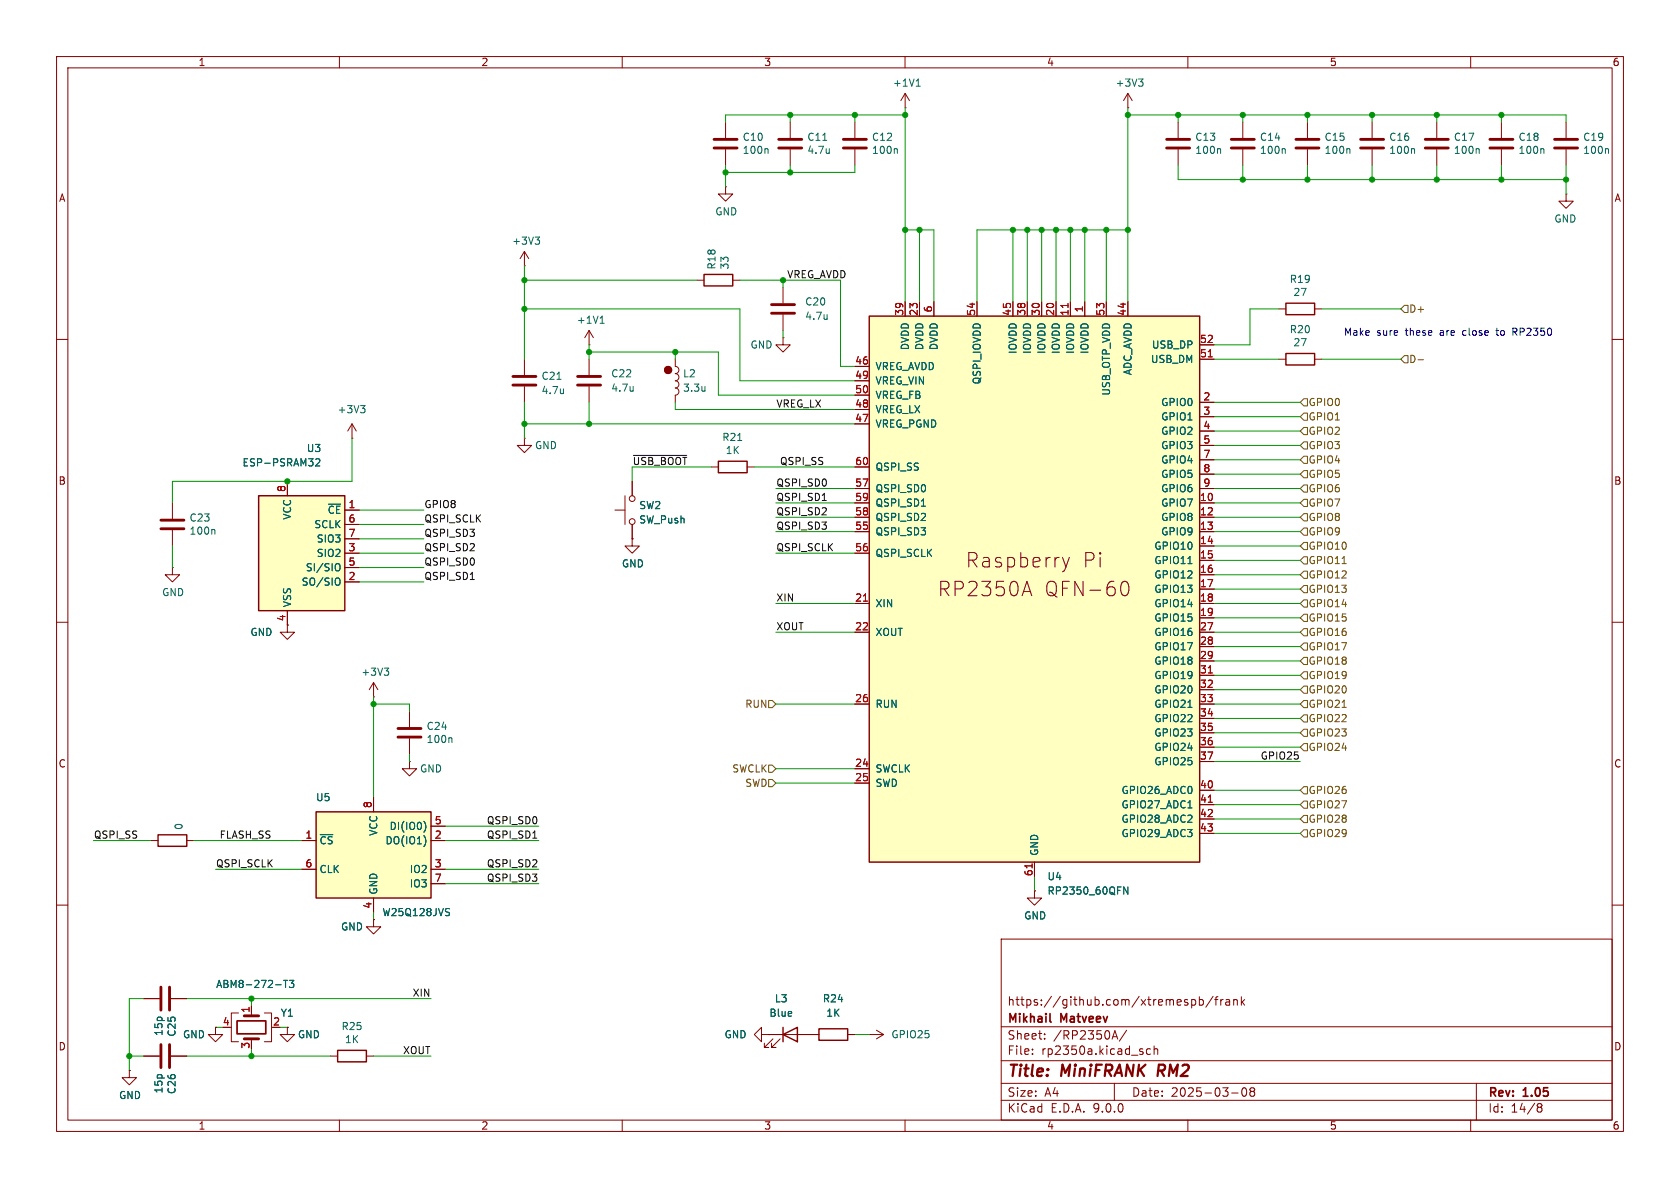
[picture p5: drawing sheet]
<svg xmlns="http://www.w3.org/2000/svg" width="297mm" height="210mm" viewBox="0 0 297 210" stroke-linecap="round" stroke-linejoin="round" font-family="sans-serif">
<g fill="none" stroke="#840000" stroke-width=".18">
<path d="M10 10h277v190h-277zM12 12h273v186h-273zM60 10v2M110 10v2M160 10v2M210 10v2M260 10v2M219.7 21.6v2.8M219.7 26.4v2.8M242.6 21.6v2.8M242.6 26.4v2.8M226.1 54.6h1.2"/>
<path d="M232.4 54.6h1.3M10 60h2M285 60h2M108.7 90.2h1.8M110.5 87.6v5.1M111.8 85.1v2.5M111.8 92.7v2.6M10 110h2M30.5 100.3v1.3h1.2l-1.2 1.3-1.3-1.3h1.3M30.5 100.3h.1M285 110h2M182.9 157.5v1.3h1.2l-1.2 1.2-1.3-1.2h1.3"/>
<path d="M182.9 157.5h.1M10 160h2M177 166h108v32h-108zM210.7 176.8l.4-.1 .3 .3v.4l-.2 .2h-.5M212 176.8l.5-.1 .2 .3v.4l-.1 .2h-.6M212 176.2v1.5M214.5 176.1l-1.3 2M214.7 176.7h.6M215.3 176.2l-.3 .2v1.3M215.8 176.7v1M216.2 176.7l-.2 .1-.2 .2M216.7 176.8h.6l.1 .9"/>
<path d="M217.4 177.1h-.5a.29 .29 0 0 0-.2 .3 .29 .29 0 0 0 .2 .3l.5-.1M218.1 176.8l.2-.1 .4 .1v.9M218.1 176.7v1M219.5 176.2v1.5M219.6 177.1l.4 .6M220 176.7l-.5 .6M285 160h2M60 198v2M110 198v2M134.6 182.9v-1.3l-1.3 1.3 1.3 1.3v-1.3h1.3M135.9 182.9h.1M135.9 182.9h8.9"/>
<path d="M136.7 183.6l-1.6 1.6h.8h-.8v-.8M137.9 183.6l-1.5 1.6h.8h-.8v-.8M149.9 182.9h1.2M153.7 182.9h.1M153.7 182.9h2.5M154.9 182.1l1.3 .8M156.2 182.9l-1.3 .7M160 198v2M177 194.5h108M177 191.5h108M177 187.5h108M177 181.5h108"/>
<path d="M182.5 186.3v.1M182.5 185.5v.1M184.7 183.6v.1M184.7 182.8v.1M196.6 183.7l.5-1.5 .5 1.5M196.7 183.3h.8M197 191.5v3M199.2 182.1l-1.3 2M203.4 185.5l-.4-.1-.3 .3v.4l.1 .2h.6M204 185.5l.2-.1 .4 .1 .1 .9M204 184.9v1.5M210 198v2"/>
<path d="M217.7 193.2h1.2M219.7 192.4l.2-.1a.81 .81 0 0 1 .6 .6 .81 .81 0 0 1-.3 .8l-.2 .1a.81 .81 0 0 1-.3-1.4zM221.2 192.9l-.2-.2 .2-.4 .5 .1 .1 .2-.3 .3M221.2 192.9l-.2 .3v.5l.2 .1 .5-.1 .1-.2-.1-.4-.2-.2M221.2 192.9h.3M260 198v2M261 191.5v6.5M271.7 195.5l.3 .2M271.7 195.4l.3-.3 .5 .1 .1 .3-.3 .2M272 195.7h.3M272 195.7l-.3 .3M272.3 195.7l.3 .3-.1 .5-.5 .1-.3-.3"/>
<circle cx="111.8" cy="92.2" r=".51"/>
<circle cx="111.8" cy="88.1" r=".51"/>
</g>
<path d="M204.9 188.2l-.3 2" fill="none" stroke="#840000" stroke-width=".4"/>
<path d="M185.6 180.5l.2 .2" fill="none" stroke="#840000" stroke-width=".3"/>
<circle cx="118.1" cy="65.4" r=".63" fill="#840000" stroke="#840000" stroke-width=".18"/>
<path d="M227.3 53.6h5.1v2h-5.1zM138.4 182.9l2.6-1.3v2.6zM138.4 181.6v2.6M144.8 181.9h5.1v2h-5.1z" fill="none" stroke="#840000" stroke-width=".25"/>
<path d="M217.7 24.6h4M217.7 26.2h4M240.5 24.6h4.1M240.5 26.2h4.1" fill="none" stroke="#840000" stroke-width=".51"/>
<path d="M227 26.3l.2 .2v.6M249.9 26.3l.2 .2v.6" fill="none" stroke="#006464" stroke-width=".18"/>
<path d="M55.9 143.5h20.3v15.3h-20.3z" fill="#ffffc2"/>
<path d="M27.9 147.6h5.1v2h-5.1zM55.9 143.5h20.3v15.3h-20.3zM59.7 185.7h5.1v2h-5.1z" fill="none" stroke="#840000" stroke-width=".25"/>
<g fill="none" stroke="#840000" stroke-width=".18">
<path d="M160 19.1h.1M160 16.5l-.7 1.3M160 16.5l.8 1.3M160 16.5v2.6M199.4 19.1h.1M199.4 16.5l-.8 1.3M199.4 16.5l.8 1.3M199.4 16.5v2.6M128.3 33v1.3h1.2l-1.2 1.3-1.3-1.3h1.3M128.3 33h.1M128.3 21.6v2.8M128.3 26.4v2.8"/>
<path d="M139.7 21.6v2.8M139.7 26.4v2.8M151.1 21.6v2.8M151.1 26.4v2.8M208.3 21.6v2.8M208.3 26.4v2.8M104.1 58.4v2.6M104.1 58.4l-.7 1.3M104.1 58.4l.8 1.3M138.4 59.7v1.3h1.3l-1.3 1.2-1.2-1.2h1.2M138.4 59.7h.1M138.4 50.8v2.8"/>
<path d="M138.4 55.6v2.8M92.7 77.5v1.2h-1.3l1.3 1.3 1.3-1.3h-1.3M92.7 77.5h.1M92.7 63.5v2.8M92.7 68.3v2.8M104.1 61h.1M104.1 63.5v2.8M104.1 68.3v2.8M119.4 63.5v1.3a.64 .64 0 0 1 .6 .6 .64 .64 0 0 1-.6 .6 .64 .64 0 0 1 .6 .7 .64 .64 0 0 1-.6 .6 .64 .64 0 0 1 .6 .7 .64 .64 0 0 1-.6 .6 .64 .64 0 0 1 .6 .6 .64 .64 0 0 1-.6 .7M119.4 69.9v1.2M26.7 148.6h1.2M33 148.6h1.3"/>
<path d="M53.3 148.6h2.6M53.3 153.7h2.6M66 141v2.5M66 158.8v2.5M76.2 148.6h2.5M76.2 153.7h2.5M76.2 146.1h2.5M76.2 156.2h2.5M25.4 176.5h2.8M30.2 176.5h2.8M42.2 179.1h-1.3v5.1h1.3M44.4 177.8v1.3"/>
<path d="M46.7 179.1h1.3v5.1h-1.3M66 162.6v1.2h1.3l-1.3 1.3-1.2-1.3h1.2M66 162.6h.1M22.9 189.2v1.3h1.2l-1.2 1.3-1.3-1.3h1.3M22.9 189.2h.1M25.4 186.7h2.8M30.2 186.7h2.8M38.1 181.6v1.3h1.3l-1.3 1.3-1.3-1.3h1.3M38.1 181.6h.1M40.6 181.6h.3M44.4 183.6v.6M50.8 181.6v1.3h1.3l-1.3 1.3-1.3-1.3h1.3"/>
<path d="M50.8 181.6h.1M58.4 186.7h1.3M64.8 186.7h1.2"/>
</g>
<g fill="none" stroke="#006464" stroke-width=".18">
<path d="M162 15.2h.7M162.1 14.3l.2-.3v1.2M201.3 14h.8l-.5 .4M201.8 14.4l.3 .3v.3l-.3 .2M135.6 26.3l.2 .2v.6M145.5 24.8h.7M146.6 26.3v.8M146.6 27l-.1 .1M158.5 26.3l.1 .2v.6M215.6 26.3l.2 .2v.6M106.1 57.1h.7M106.2 56.2l.3-.3v1.2"/>
<path d="M146.2 55.6v.9M146.2 56.3v.1M98.5 67.1h.7M99.6 68.7v.9M99.6 69.5h.1M111.9 68.3v.9M111.9 69v.1M124.6 68.3v.9M124.6 69v.1M75 145.2a1.49 1.49 0 0 1 0 1.9M75.2 148.3v.8M48.7 174.1h1"/>
<path d="M50.1 173.3h.8M50.5 173.3v1.3M51.2 173.3h.7l-.4 .5 .4 .1v.5l-.2 .2-.5-.2M79 160.6l.5 .1M79.2 161.3l.3 .2-.3 .4"/>
</g>
<g fill="none" stroke="#840000" stroke-width=".51">
<path d="M126.2 24.6h4.1M126.2 26.2h4.1M137.7 24.6h4M137.7 26.2h4M149.1 24.6h4.1M149.1 26.2h4.1M206.2 24.6h4.1M206.2 26.2h4.1M136.4 53.8h4.1M136.4 55.4h4.1M90.7 66.5h4M90.7 68.1h4"/>
<path d="M102.1 66.5h4.1M102.1 68.1h4.1M28.4 174.5v4.1M30 174.5v4.1M43.2 179.6h2.5M28.4 184.7v4M30 184.7v4M43.2 183.6h2.5"/>
</g>
<path d="M41.9 180.5h5.1v2.3h-5.1z" fill="none" stroke="#840000" stroke-width=".3"/>
<path d="M153.7 55.9h58.4v96.5h-58.4z" fill="#ffffc2"/>
<path d="M124.5 48.5h5v2h-5zM153.7 55.9h58.4v96.5h-58.4zM127 81.5h5.1v2.1h-5.1z" fill="none" stroke="#840000" stroke-width=".25"/>
<g fill="none" stroke="#840000" stroke-width=".18">
<path d="M265.4 21.6v2.8M265.4 26.4v2.8M276.9 21.6v2.8M276.9 26.4v2.8M92.7 47h.1M92.7 44.5l-.8 1.2M92.7 44.5l.8 1.2M92.7 44.5v2.5M123.2 49.5h1.3M129.5 49.5h1.3M160 53.3v2.6M162.6 53.3v2.6"/>
<path d="M165.1 53.3v2.6M172.7 53.3v2.6M179.1 53.3v2.6M181.6 53.3v2.6M184.1 53.3v2.6M186.7 53.3v2.6M189.2 53.3v2.6M191.8 53.3v2.6M195.6 53.3v2.6M199.4 53.3v2.6M151.1 64.8h2.6M151.1 67.3h2.6"/>
<path d="M151.1 69.9h2.6M151.1 72.4h2.6M151.1 74.9h2.6M212.1 61h2.5M212.1 63.5h2.5M212.1 71.1h2.5M212.1 73.7h2.5M212.1 76.2h2.5M212.1 78.7h2.5M125.7 82.6h1.3M132.1 82.6h1.2M151.1 82.6h2.6"/>
<path d="M151.1 86.4h2.6M151.1 88.9h2.6M151.1 91.4h2.6M151.1 94h2.6M151.1 97.8h2.6M187.8 98.5l.6 1.7M189 98.5l-.6 1.7M212.1 86.4h2.5M212.1 88.9h2.5M212.1 91.4h2.5M212.1 94h2.5M212.1 81.3h2.5"/>
<path d="M212.1 83.8h2.5M212.1 96.5h2.5M212.1 99.1h2.5M151.1 106.7h2.6M151.1 111.8h2.6M180.9 104.6h1.3M181.5 102.8l.9 2.5M188.4 100.2l-.2 .6M198.1 103.7a.93 .93 0 0 1 .6-.9 .65 .65 0 0 1 .8 .5 1.49 1.49 0 0 1-.5 2 .65 .65 0 0 1-.8-.5l-.1-.5M212.1 106.7h2.5M212.1 111.8h2.5M212.1 101.6h2.5"/>
<path d="M212.1 104.1h2.5M212.1 109.2h2.5M212.1 114.3h2.5M212.1 116.8h2.5M212.1 119.4h2.5M151.1 124.5h2.6M151.1 135.9h2.6M151.1 138.4h2.6M212.1 124.5h2.5M212.1 121.9h2.5M212.1 127h2.5M212.1 129.5h2.5"/>
<path d="M212.1 132.1h2.5M212.1 134.6h2.5M212.1 139.7h2.5M182.9 152.4v2.5M212.1 142.2h2.5M212.1 144.8h2.5M212.1 147.3h2.5"/>
</g>
<path d="M272.8 26.3l.1 .2v.6M284.2 26.3l.2 .2v.6M94.6 41.9h.8l-.4 .5M95.1 42.4l.3 .2v.3l-.3 .3M130.4 77.9h.7M162.9 89.5h.7M210 99.6h.7M210 125h.7M199.4 156.8v1.3l-.7-1.3v1.3M210 142.8h.7" fill="none" stroke="#006464" stroke-width=".18"/>
<path d="M188.8 53.6v.8M213.6 63.1h.7M152.6 106.3h.8M213.6 119h.7M182.5 152.7v.7M213.6 141.8h.7" fill="none" stroke="#a90000" stroke-width=".18"/>
<path d="M263.4 24.6h4.1M263.4 26.2h4.1M274.8 24.6h4.1M274.8 26.2h4.1" fill="none" stroke="#840000" stroke-width=".51"/>
<path d="M45.7 87.6h15.3v20.4h-15.3z" fill="#ffffc2"/>
<path d="M227.3 62.5h5.1v2h-5.1zM45.7 87.6h15.3v20.4h-15.3z" fill="none" stroke="#840000" stroke-width=".25"/>
<g fill="none" stroke="#840000" stroke-width=".18">
<path d="M231.1 21.6v2.8M231.1 26.4v2.8M254 21.6v2.8M254 26.4v2.8M276.9 34.3v1.3h-1.3l1.3 1.2 1.2-1.2h-1.2M276.9 34.3h.1M160 53.3v2.6M162.6 53.3v2.6M165.1 53.3v2.6M172.7 53.3v2.6M179.1 53.3v2.6M181.6 53.3v2.6"/>
<path d="M184.1 53.3v2.6M186.7 53.3v2.6M189.2 53.3v2.6M191.8 53.3v2.6M195.6 53.3v2.6M199.4 53.3v2.6M62.2 77.5h.1M62.2 74.9l-.7 1.3M62.2 74.9l.8 1.3M62.2 74.9v2.6M151.1 64.8h2.6M151.1 67.3h2.6"/>
<path d="M151.1 69.9h2.6M151.1 72.4h2.6M151.1 74.9h2.6M212.1 63.5h2.5M212.1 61h2.5M212.1 71.1h2.5M212.1 73.7h2.5M212.1 76.2h2.5M212.1 78.7h2.5M226.1 63.5h1.2M232.4 63.5h1.3M30.5 88.9v2.8"/>
<path d="M30.5 93.7v2.8M50.8 85.1v2.5M61 90.2h2.5M61 92.7h2.5M61 95.3h2.5M61 97.8h2.5M111.8 95.3v1.2h1.2l-1.2 1.3-1.3-1.3h1.3M111.8 95.3h.1M111.8 85.1v2.5M111.8 92.7v2.6M151.1 97.8h2.6M151.1 82.6h2.6"/>
<path d="M151.1 86.4h2.6M151.1 88.9h2.6M151.1 91.4h2.6M151.1 94h2.6M212.1 86.4h2.5M212.1 88.9h2.5M212.1 91.4h2.5M212.1 94h2.5M212.1 81.3h2.5M212.1 83.8h2.5M212.1 96.5h2.5M212.1 99.1h2.5"/>
<path d="M50.8 108v3.8h1.3l-1.3 1.2-1.3-1.2h1.3M61 100.3h2.5M61 102.9h2.5M151.1 106.7h2.6M151.1 111.8h2.6M212.1 106.7h2.5M212.1 111.8h2.5M212.1 101.6h2.5M212.1 104.1h2.5M212.1 109.2h2.5M212.1 114.3h2.5M212.1 116.8h2.5"/>
<path d="M212.1 119.4h2.5M66 123.2h.1M66 120.7l-.7 1.2M66 120.7l.8 1.2M66 120.7v2.5M72.4 134.6v1.3h1.3l-1.3 1.3-1.3-1.3h1.3M72.4 134.6h.1M72.4 125.7v2.8M72.4 130.6v2.8M151.1 124.5h2.6M151.1 135.9h2.6M151.1 138.4h2.6"/>
<path d="M212.1 124.5h2.5M212.1 121.9h2.5M212.1 127h2.5M212.1 129.5h2.5M212.1 132.1h2.5M212.1 134.6h2.5M212.1 139.7h2.5M53.3 148.6h2.6M53.3 153.7h2.6M66 141v2.5M66 158.8v2.5M76.2 148.6h2.5"/>
<path d="M76.2 153.7h2.5M76.2 146.1h2.5M76.2 156.2h2.5M182.9 157.5h.1M182.9 152.4v2.5M212.1 142.2h2.5M212.1 144.8h2.5M212.1 147.3h2.5M25.4 176.5h2.8M30.2 176.5h2.8M44.4 177.8v1.3M66 162.6h.1"/>
<path d="M22.9 189.2h.1M25.4 186.7h2.8M30.2 186.7h2.8M38.1 181.6h.1M50.8 181.6h.1M135.9 182.9h.1M135.9 182.9h2.5M141 182.9h3.8M149.9 182.9h1.2"/>
<circle cx="118.1" cy="65.4" r=".63"/>
</g>
<g fill="none" stroke="#006464" stroke-width=".18">
<path d="M238.5 26.3l.1 .2v.6M261.3 26.3l.2 .2v.6M63.7 71.7h.8l-.4 .5M64.3 72.2l.2 .2v.3l-.2 .3M37.8 93.6l.2 .2v.6M55.8 81.2l.5-.1 .2 .4-.7 .9h.7M59.6 99.6a.43 .43 0 0 1 .5 .5v.4a.43 .43 0 0 1-.5 .4M162.9 89.5h.7M210 99.6h.7M59.8 102.2h.1a.81 .81 0 0 1-.1 1.2M67.9 118.1h.8l-.4 .5M68.5 118.6l.2 .2v.3l-.2 .3"/>
<path d="M79.7 130.4l.2 .2v.7M210 125h.7M75 145.2a1.49 1.49 0 0 1 0 1.9M75.2 148.3v.8M199.4 156.8v1.3l-.7-1.3v1.3M210 142.8h.7M48.7 174.1h1M50.1 173.3h.8M50.5 173.3v1.3M51.2 173.3h.7l-.4 .5 .4 .1v.5l-.2 .2-.5-.2M79 160.6l.5 .1M79.2 161.3l.3 .2-.3 .4"/>
</g>
<path d="M229.1 24.6h4.1M229.1 26.2h4.1M252 24.6h4M252 26.2h4M28.4 91.9h4.1M28.4 93.5h4.1M70.4 128.8h4M70.4 130.3h4" fill="none" stroke="#840000" stroke-width=".51"/>
<g fill="none" stroke="#725600" stroke-width=".18">
<path d="M248.3 54h.6v1.2h-.6l-.7-.6zM229.9 71.1l.6-.6h.6v1.3h-.6zM229.9 73.7l.6-.7h.6v1.3h-.6zM230.5 78.1h.6v1.3h-.6l-.6-.7zM230.5 75.6h.6v1.2h-.6l-.6-.6zM248.3 62.9h.6v1.2h-.6l-.7-.6zM250.7 63.6h1M229.9 86.4l.6-.7h.6v1.3h-.6zM229.9 96.5l.6-.6h.6v1.3h-.6zM229.9 94l.6-.7h.6v1.3h-.6zM229.9 81.3l.6-.7h.6v1.3h-.6zM230.5 90.8h.6v1.3h-.6l-.6-.7z"/>
<path d="M230.5 88.3h.6v1.2h-.6l-.6-.6zM230.5 83.2h.6v1.3h-.6l-.6-.7zM230.5 98.4h.6v1.3h-.6l-.6-.6zM237.3 99.6h.7M229.9 116.8l.6-.6h.6v1.3h-.6zM229.9 109.2l.6-.6h.6v1.3h-.6zM229.9 104.1l.6-.6h.6v1.3h-.6zM230.5 111.1h.6v1.3h-.6l-.6-.6zM230.5 113.7h.6v1.2h-.6l-.6-.6zM230.5 106h.6v1.3h-.6l-.6-.6zM230.5 101h.6v1.2h-.6l-.6-.6zM230.5 118.7h.6v1.3h-.6l-.6-.6z"/>
<path d="M135.9 137.8h.6l.7 .6-.7 .7h-.6zM135.9 123.8h.6l.7 .7-.7 .6h-.6zM135.9 135.3h.6l.7 .6-.7 .6h-.6zM229.9 139.7l.6-.6h.6v1.2h-.6zM229.9 127l.6-.6h.6v1.2h-.6zM229.9 129.5l.6-.6h.6v1.3h-.6zM230.5 121.3h.6v1.3h-.6l-.6-.7zM230.5 131.4h.6v1.3h-.6l-.6-.6zM230.5 123.8h.6v1.3h-.6l-.6-.6zM237.3 125h.7M230.5 144.1h.6v1.3h-.6l-.6-.6zM230.5 146.7h.6v1.3h-.6l-.6-.7z"/>
<path d="M230.5 141.6h.6v1.3h-.6l-.6-.7z"/>
</g>
<path d="M112 80.5h9.4M145.4 88.5h.7M83.1 102.4h.8M94.2 148.2h.7" fill="none" stroke="#0f0f0f" stroke-width=".18"/>
<g fill="none" stroke="#009600" stroke-width=".18">
<path d="M160 19.1v34.2M199.4 19.1v34.2M128.3 29.2v3.8M139.7 20.3v1.3M139.7 29.2v1.3M151.1 20.3v1.3M151.1 29.2v1.3h-22.8M160 20.3h-31.7v1.3M199.4 20.3h77.5v1.3M208.3 29.2v2.6h68.6M208.3 20.3v1.3M219.7 20.3v1.3"/>
<path d="M219.7 29.2v2.6M231.1 20.3v1.3M231.1 29.2v2.6M242.6 20.3v1.3M242.6 29.2v2.6M254 20.3v1.3M254 29.2v2.6M265.4 20.3v1.3M265.4 29.2v2.6M276.9 29.2v5.1M92.7 47v16.5M92.7 54.6h38.1v12.7h20.3"/>
<path d="M92.7 49.5h30.5M130.8 49.5h17.8v15.3h2.5M138.4 49.5v1.3M138.4 58.4v1.3M160 40.6h5.1v12.7M162.6 40.6v12.7M179.1 40.6v12.7M181.6 40.6v12.7M184.1 40.6v12.7M186.7 40.6v12.7M189.2 40.6v12.7M191.8 40.6v12.7"/>
<path d="M195.6 40.6v12.7M199.4 40.6h-26.7v12.7M226.1 54.6h-5.1v6.4h-6.4M233.7 54.6h13.9M62.2 77.5v7.6h-31.7v3.8M92.7 71.1v6.4M92.7 74.9h58.4M104.1 62.2h22.9v7.7h24.1M104.1 61v2.5M104.1 71.1v3.8M119.4 62.2v1.3M119.4 71.1v1.3h31.7"/>
<path d="M214.6 78.7h15.3M214.6 73.7h15.3M214.6 76.2h15.3M214.6 71.1h15.3M214.6 63.5h11.5M233.7 63.5h13.9M30.5 96.5v3.8M63.5 97.8h11.4M63.5 92.7h11.4M63.5 95.3h11.4M63.5 90.2h11.4M125.7 82.6h-13.9v2.5"/>
<path d="M133.3 82.6h17.8M137.2 91.4h13.9M137.2 97.8h13.9M137.2 88.9h13.9M137.2 86.4h13.9M137.2 94h13.9M214.6 91.4h15.3M214.6 96.5h15.3M214.6 99.1h15.3M214.6 81.3h15.3M214.6 83.8h15.3M214.6 88.9h15.3"/>
<path d="M214.6 86.4h15.3M214.6 94h15.3M63.5 102.9h11.4M63.5 100.3h11.4M137.2 106.7h13.9M137.2 111.8h13.9M214.6 104.1h15.3M214.6 106.7h15.3M214.6 119.4h15.3M214.6 116.8h15.3M214.6 101.6h15.3M214.6 111.8h15.3"/>
<path d="M214.6 109.2h15.3M214.6 114.3h15.3M66 124.5h6.4v1.2M66 123.2v17.8M72.4 133.4v1.2M137.2 124.5h13.9M137.2 138.4h13.9M137.2 135.9h13.9M214.6 124.5h15.3M214.6 121.9h15.3M214.6 129.5h15.3M214.6 127h15.3"/>
<path d="M214.6 132.1h15.3M214.6 139.7h15.3M214.6 134.6h15.3M16.5 148.6h10.2M34.3 148.6h19M38.1 153.7h15.2M78.7 146.1h16.5M78.7 148.6h16.5M78.7 156.2h16.5M78.7 153.7h16.5M182.9 154.9v2.6M214.6 147.3h15.3"/>
<path d="M214.6 144.8h15.3M214.6 142.2h15.3M25.4 176.5h-2.5v12.7M33 176.5h43.2M44.4 176.5v1.3M66 161.3v1.3M22.9 186.7h2.5M33 186.7h25.4M38.1 181.6h1.3M44.4 185.4v1.3M49.5 181.6h1.3M66 186.7h10.2"/>
<path d="M151.1 182.9h2.6"/>
</g>
<path d="M264.4 58.4h.5M264.6 58l.1 1.2M267.5 58.7h.4M267.8 58.7l.4 .6M267.9 58h-.4v1.3" fill="none" stroke="#0000c2" stroke-width=".18"/>
<path d="M188.8 53.6v.8M213.6 63.1h.7M152.6 106.3h.8M213.6 119h.7M182.5 152.7v.7M213.6 141.8h.7" fill="none" stroke="#a90000" stroke-width=".18"/>
<g fill="#009600" stroke="#009600" stroke-width=".18">
<circle cx="199.4" cy="40.6" r=".46"/>
<circle cx="219.7" cy="31.8" r=".46"/>
<circle cx="231.1" cy="20.3" r=".46"/>
<circle cx="219.7" cy="20.3" r=".46"/>
<circle cx="208.3" cy="20.3" r=".46"/>
<circle cx="199.4" cy="20.3" r=".46"/>
<circle cx="181.6" cy="40.6" r=".46"/>
<circle cx="179.1" cy="40.6" r=".46"/>
<circle cx="195.6" cy="40.6" r=".46"/>
<circle cx="191.8" cy="40.6" r=".46"/>
<circle cx="186.7" cy="40.6" r=".46"/>
<circle cx="189.2" cy="40.6" r=".46"/>
<circle cx="184.1" cy="40.6" r=".46"/>
<circle cx="242.6" cy="31.8" r=".46"/>
<circle cx="242.6" cy="20.3" r=".46"/>
<circle cx="254" cy="20.3" r=".46"/>
<circle cx="254" cy="31.8" r=".46"/>
<circle cx="265.4" cy="31.8" r=".46"/>
<circle cx="265.4" cy="20.3" r=".46"/>
<circle cx="276.9" cy="31.8" r=".46"/>
<circle cx="231.1" cy="31.8" r=".46"/>
<circle cx="66" cy="124.5" r=".46"/>
<circle cx="92.7" cy="74.9" r=".46"/>
<circle cx="104.1" cy="74.9" r=".46"/>
<circle cx="50.8" cy="85.1" r=".46"/>
<circle cx="92.7" cy="54.6" r=".46"/>
<circle cx="92.7" cy="49.5" r=".46"/>
<circle cx="119.4" cy="62.2" r=".46"/>
<circle cx="139.7" cy="30.5" r=".46"/>
<circle cx="138.4" cy="49.5" r=".46"/>
<circle cx="151.1" cy="20.3" r=".46"/>
<circle cx="139.7" cy="20.3" r=".46"/>
<circle cx="162.6" cy="40.6" r=".46"/>
<circle cx="104.1" cy="62.2" r=".46"/>
<circle cx="160" cy="20.3" r=".46"/>
<circle cx="160" cy="40.6" r=".46"/>
<circle cx="128.3" cy="30.5" r=".46"/>
<circle cx="22.9" cy="186.7" r=".46"/>
<circle cx="44.4" cy="176.5" r=".46"/>
<circle cx="44.4" cy="186.7" r=".46"/>
</g>
<g font-size="3.5" fill="#840000">
<text x="170.7" y="100.6">Raspberry</text>
<text x="191.3" y="100.6">Pi</text>
<text x="165.7" y="105.6">RP2350A</text>
<text x="184.5" y="105.6">QFN-60</text>
</g>
<g font-size="2.8" fill="#840000">
<text x="178" y="190.9">Title:</text>
<text x="187.7" y="190.9">MiniFRANK</text>
<text x="205.5" y="190.9">RM2</text>
</g>
<g font-size="2.1" fill="#840000">
<text x="178" y="178">https://github.com/xtremespb/frank</text>
<text x="178" y="184">Sheet:</text>
<text x="178" y="181.2">Mikhail</text>
<text x="186.2" y="184">/RP2350A/</text>
<text x="187.6" y="181.2">Matveev</text>
<text x="178" y="186.7">File:</text>
<text x="184.1" y="186.7">rp2350a.kicad_sch</text>
<text x="178" y="196.9">KiCad</text>
<text x="178" y="194.1">Size:</text>
<text x="184.7" y="194.1">A4</text>
<text x="185.7" y="196.9">E.D.A.</text>
<text x="193.3" y="196.9">9.0.0</text>
<text x="200" y="194.1">Date:</text>
<text x="207" y="194.1">2025-03-08</text>
<text x="263" y="194.3">Rev:</text>
<text x="263" y="196.9">Id:</text>
<text x="267.1" y="196.9">14/8</text>
<text x="269.4" y="194.3">1.05</text>
</g>
<g font-size="1.8" fill="#840000">
<text x="35" y="11.9">1</text>
<text x="85" y="11.9">2</text>
<text x="135" y="11.9">3</text>
<text x="185" y="11.9">4</text>
<text x="235" y="11.9">5</text>
<text x="285" y="11.9">6</text>
<text x="10.3" y="35.9">A</text>
<text x="285.3" y="35.9">A</text>
<text x="10.3" y="85.9">B</text>
<text x="285.3" y="85.9">B</text>
<text x="10.3" y="135.9">C</text>
<text x="285.3" y="135.9">C</text>
<text x="10.3" y="185.9">D</text>
<text x="285.3" y="185.9">D</text>
<text x="35" y="199.9">1</text>
<text x="85" y="199.9">2</text>
<text x="135" y="199.9">3</text>
<text x="185" y="199.9">4</text>
<text x="235" y="199.9">5</text>
<text x="285" y="199.9">6</text>
</g>
<g font-size="1.8" fill="#006464">
<text x="157.8" y="15.5">+1V1</text>
<text x="197.1" y="15.5">+3V3</text>
<text x="131.2" y="27.4">100n</text>
<text x="131.2" y="25.1">C10</text>
<text x="142.6" y="25.1">C11</text>
<text x="142.6" y="27.4">4.7u</text>
<text x="154.1" y="27.4">100n</text>
<text x="154.1" y="25.1">C12</text>
<text x="211.2" y="27.4">100n</text>
<text x="211.2" y="25.1">C13</text>
<text x="222.6" y="27.4">100n</text>
<text x="222.6" y="25.1">C14</text>
<text x="234.1" y="27.4">100n</text>
<text x="234.1" y="25.1">C15</text>
<text x="245.5" y="27.4">100n</text>
<text x="245.5" y="25.1">C16</text>
<text x="256.9" y="27.4">100n</text>
<text x="256.9" y="25.1">C17</text>
<text x="268.4" y="27.4">100n</text>
<text x="268.4" y="25.1">C18</text>
<text x="279.8" y="27.4">100n</text>
<text x="279.8" y="25.1">C19</text>
<text x="126.4" y="38.3">GND</text>
<text x="274.7" y="39.5">GND</text>
<text x="90.4" y="43.5">+3V3</text>
<text x="126.7" y="47.7" transform="rotate(-90 126.7 47.7)">R18</text>
<text x="129" y="47.7" transform="rotate(-90 129 47.7)">33</text>
<text x="227.9" y="50.2">R19</text>
<text x="228.6" y="52.5">27</text>
<text x="101.9" y="57.4">+1V1</text>
<text x="142.2" y="54.2">C20</text>
<text x="142.2" y="56.7">4.7u</text>
<text x="227.9" y="59.1">R20</text>
<text x="132.6" y="61.8">GND</text>
<text x="154.7" y="65.6">VREG_AVDD</text>
<text x="160.9" y="62" transform="rotate(-90 160.9 62)">DVDD</text>
<text x="163.4" y="62" transform="rotate(-90 163.4 62)">DVDD</text>
<text x="166" y="62" transform="rotate(-90 166 62)">DVDD</text>
<text x="179.9" y="62.7" transform="rotate(-90 179.9 62.7)">IOVDD</text>
<text x="182.5" y="62.7" transform="rotate(-90 182.5 62.7)">IOVDD</text>
<text x="185" y="62.7" transform="rotate(-90 185 62.7)">IOVDD</text>
<text x="187.6" y="62.7" transform="rotate(-90 187.6 62.7)">IOVDD</text>
<text x="190.1" y="62.7" transform="rotate(-90 190.1 62.7)">IOVDD</text>
<text x="192.6" y="62.7" transform="rotate(-90 192.6 62.7)">IOVDD</text>
<text x="203.4" y="64.4">USB_DM</text>
<text x="203.6" y="61.8">USB_DP</text>
<text x="228.6" y="61.4">27</text>
<text x="95.6" y="67.3">C21</text>
<text x="95.6" y="69.9">4.7u</text>
<text x="108" y="66.9">C22</text>
<text x="108" y="69.4">4.7u</text>
<text x="120.7" y="66.9">L2</text>
<text x="120.7" y="69.4">3.3u</text>
<text x="154.7" y="68.2">VREG_VIN</text>
<text x="154.7" y="70.7">VREG_FB</text>
<text x="173.6" y="68" transform="rotate(-90 173.6 68)">QSPI_IOVDD</text>
<text x="196.4" y="70" transform="rotate(-90 196.4 70)">USB_OTP_VDD</text>
<text x="200.3" y="66.4" transform="rotate(-90 200.3 66.4)">ADC_AVDD</text>
<text x="205.2" y="72">GPIO0</text>
<text x="59.6" y="73.3">+3V3</text>
<text x="154.7" y="73.3">VREG_LX</text>
<text x="154.7" y="75.8">VREG_PGND</text>
<text x="205.2" y="74.5">GPIO1</text>
<text x="205.2" y="77.1">GPIO2</text>
<text x="42.8" y="82.7">ESP-PSRAM32</text>
<text x="54.1" y="80.1">U3</text>
<text x="94.5" y="79.6">GND</text>
<text x="127.6" y="78.2">R21</text>
<text x="128.2" y="80.5">1K</text>
<text x="154.7" y="83.4">QSPI_SS</text>
<text x="205.2" y="79.6">GPIO3</text>
<text x="205.2" y="82.1">GPIO4</text>
<text x="154.7" y="87.2">QSPI_SD0</text>
<text x="154.7" y="89.8">QSPI_SD1</text>
<text x="205.2" y="84.7">GPIO5</text>
<text x="205.2" y="87.2">GPIO6</text>
<text x="205.2" y="89.8">GPIO7</text>
<text x="33.4" y="94.7">100n</text>
<text x="33.4" y="92.4">C23</text>
<text x="51.7" y="92" transform="rotate(-90 51.7 92)">VCC</text>
<text x="55.5" y="93.6">SCLK</text>
<text x="57.8" y="91">~{CE}</text>
<text x="112.9" y="90.2">SW2</text>
<text x="112.9" y="92.7">SW_Push</text>
<text x="154.7" y="92.3">QSPI_SD2</text>
<text x="154.7" y="94.8">QSPI_SD3</text>
<text x="205.2" y="92.3">GPIO8</text>
<text x="205.2" y="94.8">GPIO9</text>
<text x="54" y="101.2">SI/SIO</text>
<text x="55.9" y="96.1">SIO3</text>
<text x="55.9" y="98.7">SIO2</text>
<text x="109.9" y="100.5">GND</text>
<text x="154.7" y="98.7">QSPI_SCLK</text>
<text x="204" y="97.4">GPIO10</text>
<text x="204" y="99.9">GPIO11</text>
<text x="28.6" y="105.6">GND</text>
<text x="51.7" y="107.4" transform="rotate(-90 51.7 107.4)">VSS</text>
<text x="53.2" y="103.7">SO/SIO</text>
<text x="154.7" y="107.5">XIN</text>
<text x="204" y="102.5">GPIO12</text>
<text x="204" y="105">GPIO13</text>
<text x="204" y="107.5">GPIO14</text>
<text x="44.2" y="112.6">GND</text>
<text x="154.7" y="112.6">XOUT</text>
<text x="204" y="110.1">GPIO15</text>
<text x="204" y="112.6">GPIO16</text>
<text x="63.8" y="119.7">+3V3</text>
<text x="204" y="115.2">GPIO17</text>
<text x="204" y="117.7">GPIO18</text>
<text x="154.7" y="125.3">RUN</text>
<text x="204" y="120.2">GPIO19</text>
<text x="204" y="122.8">GPIO20</text>
<text x="204" y="125.3">GPIO21</text>
<text x="75.3" y="131.5">100n</text>
<text x="75.3" y="129.2">C24</text>
<text x="204" y="127.9">GPIO22</text>
<text x="204" y="130.4">GPIO23</text>
<text x="74.2" y="136.8">GND</text>
<text x="154.7" y="136.8">SWCLK</text>
<text x="204" y="132.9">GPIO24</text>
<text x="204" y="135.5">GPIO25</text>
<text x="55.8" y="141.8">U5</text>
<text x="154.7" y="139.3">SWD</text>
<text x="198.2" y="140.6">GPIO26_ADC0</text>
<text x="198.2" y="143.1">GPIO27_ADC1</text>
<text x="32.5" y="146.8" transform="rotate(-90 32.5 146.8)">0</text>
<text x="56.4" y="149.5">~{CS}</text>
<text x="66.9" y="147.8" transform="rotate(-90 66.9 147.8)">VCC</text>
<text x="68.1" y="149.5">DO(IO1)</text>
<text x="68.8" y="146.9">DI(IO0)</text>
<text x="198.2" y="145.6">GPIO28_ADC2</text>
<text x="198.2" y="148.2">GPIO29_ADC3</text>
<text x="56.4" y="154.5">CLK</text>
<text x="72.3" y="154.5">IO2</text>
<text x="183.7" y="151.4" transform="rotate(-90 183.7 151.4)">GND</text>
<text x="185.1" y="155.8">U4</text>
<text x="66.9" y="158.2" transform="rotate(-90 66.9 158.2)">GND</text>
<text x="72.3" y="157.1">IO3</text>
<text x="185.1" y="158.3">RP2350_60QFN</text>
<text x="60.2" y="164.7">GND</text>
<text x="67.5" y="162.2">W25Q128JVS</text>
<text x="181" y="162.7">GND</text>
<text x="38.1" y="174.9">ABM8-272-T3</text>
<text x="49.5" y="179.9">Y1</text>
<text x="135.9" y="179.9">Blue</text>
<text x="136.9" y="177.4">L3</text>
<text x="145.4" y="177.4">R24</text>
<text x="146" y="179.9">1K</text>
<text x="28.9" y="183.2" transform="rotate(-90 28.9 183.2)">15p</text>
<text x="31.2" y="183.4" transform="rotate(-90 31.2 183.4)">C25</text>
<text x="32.3" y="183.7">GND</text>
<text x="52.6" y="183.7">GND</text>
<text x="60.3" y="182.3">R25</text>
<text x="60.9" y="184.6">1K</text>
<text x="128" y="183.7">GND</text>
<text x="157.5" y="183.7">GPIO25</text>
<text x="21" y="194.5">GND</text>
<text x="28.9" y="193.4" transform="rotate(-90 28.9 193.4)">15p</text>
<text x="31.2" y="193.5" transform="rotate(-90 31.2 193.5)">C26</text>
</g>
<g font-size="1.8" fill="#0f0f0f">
<text x="139.1" y="49.3">VREG_AVDD</text>
<text x="137.2" y="72.1">VREG_LX</text>
<text x="111.8" y="82.3">~{USB_BOOT}</text>
<text x="137.8" y="82.3">QSPI_SS</text>
<text x="74.9" y="89.9">GPIO8</text>
<text x="137.2" y="86.1">QSPI_SD0</text>
<text x="137.2" y="88.6">QSPI_SD1</text>
<text x="74.9" y="92.4">QSPI_SCLK</text>
<text x="74.9" y="95">QSPI_SD3</text>
<text x="137.2" y="93.7">QSPI_SD3</text>
<text x="137.2" y="91.2">QSPI_SD2</text>
<text x="74.9" y="100.1">QSPI_SD0</text>
<text x="74.9" y="97.5">QSPI_SD2</text>
<text x="137.2" y="97.5">QSPI_SCLK</text>
<text x="74.9" y="102.6">QSPI_SD1</text>
<text x="137.2" y="106.4">XIN</text>
<text x="137.2" y="111.5">XOUT</text>
<text x="222.8" y="134.4">GPIO25</text>
<text x="16.5" y="148.3">QSPI_SS</text>
<text x="38.7" y="148.3">FLASH_SS</text>
<text x="86" y="145.8">QSPI_SD0</text>
<text x="86" y="148.3">QSPI_SD1</text>
<text x="38.1" y="153.4">QSPI_SCLK</text>
<text x="86" y="155.9">QSPI_SD3</text>
<text x="86" y="153.4">QSPI_SD2</text>
<text x="72.9" y="176.3">XIN</text>
<text x="71.2" y="186.4">XOUT</text>
</g>
<g font-size="1.8" fill="#a90000">
<text x="159.8" y="55.9" transform="rotate(-90 159.8 55.9)">39</text>
<text x="162.3" y="55.9" transform="rotate(-90 162.3 55.9)">23</text>
<text x="164.8" y="55.3" transform="rotate(-90 164.8 55.3)">6</text>
<text x="172.5" y="55.9" transform="rotate(-90 172.5 55.9)">54</text>
<text x="178.8" y="55.9" transform="rotate(-90 178.8 55.9)">45</text>
<text x="181.4" y="55.9" transform="rotate(-90 181.4 55.9)">38</text>
<text x="183.9" y="55.9" transform="rotate(-90 183.9 55.9)">30</text>
<text x="186.4" y="55.9" transform="rotate(-90 186.4 55.9)">20</text>
<text x="189" y="55.9" transform="rotate(-90 189 55.9)">11</text>
<text x="191.5" y="55.3" transform="rotate(-90 191.5 55.3)">1</text>
<text x="195.3" y="55.9" transform="rotate(-90 195.3 55.9)">53</text>
<text x="199.1" y="55.9" transform="rotate(-90 199.1 55.9)">44</text>
<text x="151.1" y="64.5">46</text>
<text x="212" y="60.7">52</text>
<text x="212" y="63.2">51</text>
<text x="151.1" y="67.1">49</text>
<text x="151.1" y="69.6">50</text>
<text x="212.7" y="70.9">2</text>
<text x="151.1" y="72.1">48</text>
<text x="151.1" y="74.7">47</text>
<text x="212.7" y="73.4">3</text>
<text x="212.7" y="75.9">4</text>
<text x="151.1" y="82.3">60</text>
<text x="212.7" y="78.5">5</text>
<text x="212.7" y="81">7</text>
<text x="212.7" y="83.6">8</text>
<text x="50.5" y="87.1" transform="rotate(-90 50.5 87.1)">8</text>
<text x="61.5" y="89.9">1</text>
<text x="151.1" y="86.1">57</text>
<text x="151.1" y="88.6">59</text>
<text x="212" y="88.6">10</text>
<text x="212.7" y="86.1">9</text>
<text x="61.5" y="92.5">6</text>
<text x="61.5" y="95">7</text>
<text x="151.1" y="91.2">58</text>
<text x="151.1" y="93.7">55</text>
<text x="212" y="91.2">12</text>
<text x="212" y="93.7">13</text>
<text x="61.5" y="97.5">3</text>
<text x="61.5" y="100.1">5</text>
<text x="151.1" y="97.5">56</text>
<text x="212" y="96.3">14</text>
<text x="212" y="98.8">15</text>
<text x="212" y="101.3">16</text>
<text x="61.5" y="102.6">2</text>
<text x="151.1" y="106.4">21</text>
<text x="212" y="103.9">17</text>
<text x="212" y="106.4">18</text>
<text x="50.5" y="109.9" transform="rotate(-90 50.5 109.9)">4</text>
<text x="151.1" y="111.5">22</text>
<text x="212" y="109">19</text>
<text x="212" y="111.5">27</text>
<text x="212" y="114">28</text>
<text x="212" y="116.6">29</text>
<text x="212" y="119.1">31</text>
<text x="151.1" y="124.2">26</text>
<text x="212" y="121.7">32</text>
<text x="212" y="124.2">33</text>
<text x="212" y="126.7">34</text>
<text x="212" y="129.3">35</text>
<text x="212" y="131.8">36</text>
<text x="151.1" y="135.6">24</text>
<text x="212" y="134.4">37</text>
<text x="65.8" y="142.9" transform="rotate(-90 65.8 142.9)">8</text>
<text x="151.1" y="138.2">25</text>
<text x="212" y="139.4">40</text>
<text x="212" y="142">41</text>
<text x="53.9" y="148.3">1</text>
<text x="76.8" y="145.8">5</text>
<text x="76.8" y="148.3">2</text>
<text x="212" y="144.5">42</text>
<text x="212" y="147.1">43</text>
<text x="53.9" y="153.4">6</text>
<text x="76.8" y="153.4">3</text>
<text x="76.8" y="156">7</text>
<text x="182.6" y="155" transform="rotate(-90 182.6 155)">61</text>
<text x="65.8" y="160.7" transform="rotate(-90 65.8 160.7)">4</text>
<text x="44.2" y="179.1" transform="rotate(-90 44.2 179.1)">1</text>
<text x="39.3" y="181.4">4</text>
<text x="44.2" y="185.5" transform="rotate(-90 44.2 185.5)">3</text>
<text x="48.2" y="181.4">2</text>
</g>
<g font-size="1.8" fill="#0000c2">
<text x="237.5" y="59.4">Make</text>
<text x="243.4" y="59.4">sure</text>
<text x="248.6" y="59.4">these</text>
<text x="254.9" y="59.4">are</text>
<text x="259" y="59.4">close</text>
<text x="265.2" y="59.4">to</text>
<text x="268.3" y="59.4">RP2350</text>
</g>
<g font-size="1.8" fill="#725600">
<text x="249" y="55.5">D+</text>
<text x="249" y="64.4">D-</text>
<text x="231.2" y="72">GPIO0</text>
<text x="231.2" y="77.1">GPIO2</text>
<text x="231.2" y="74.5">GPIO1</text>
<text x="231.2" y="79.6">GPIO3</text>
<text x="231.2" y="82.1">GPIO4</text>
<text x="231.2" y="87.2">GPIO6</text>
<text x="231.2" y="89.8">GPIO7</text>
<text x="231.2" y="84.7">GPIO5</text>
<text x="231.2" y="92.3">GPIO8</text>
<text x="231.2" y="94.8">GPIO9</text>
<text x="231.2" y="97.4">GPIO10</text>
<text x="231.2" y="99.9">GPIO11</text>
<text x="231.2" y="105">GPIO13</text>
<text x="231.2" y="107.5">GPIO14</text>
<text x="231.2" y="102.5">GPIO12</text>
<text x="231.2" y="112.6">GPIO16</text>
<text x="231.2" y="110.1">GPIO15</text>
<text x="231.2" y="117.7">GPIO18</text>
<text x="231.2" y="115.2">GPIO17</text>
<text x="131.7" y="125.3">RUN</text>
<text x="231.2" y="122.8">GPIO20</text>
<text x="231.2" y="120.2">GPIO19</text>
<text x="231.2" y="125.3">GPIO21</text>
<text x="231.2" y="127.9">GPIO22</text>
<text x="231.2" y="130.4">GPIO23</text>
<text x="129.4" y="136.8">SWCLK</text>
<text x="231.2" y="132.9">GPIO24</text>
<text x="131.7" y="139.3">SWD</text>
<text x="231.2" y="143.1">GPIO27</text>
<text x="231.2" y="140.6">GPIO26</text>
<text x="231.2" y="145.6">GPIO28</text>
<text x="231.2" y="148.2">GPIO29</text>
</g>
</svg>
